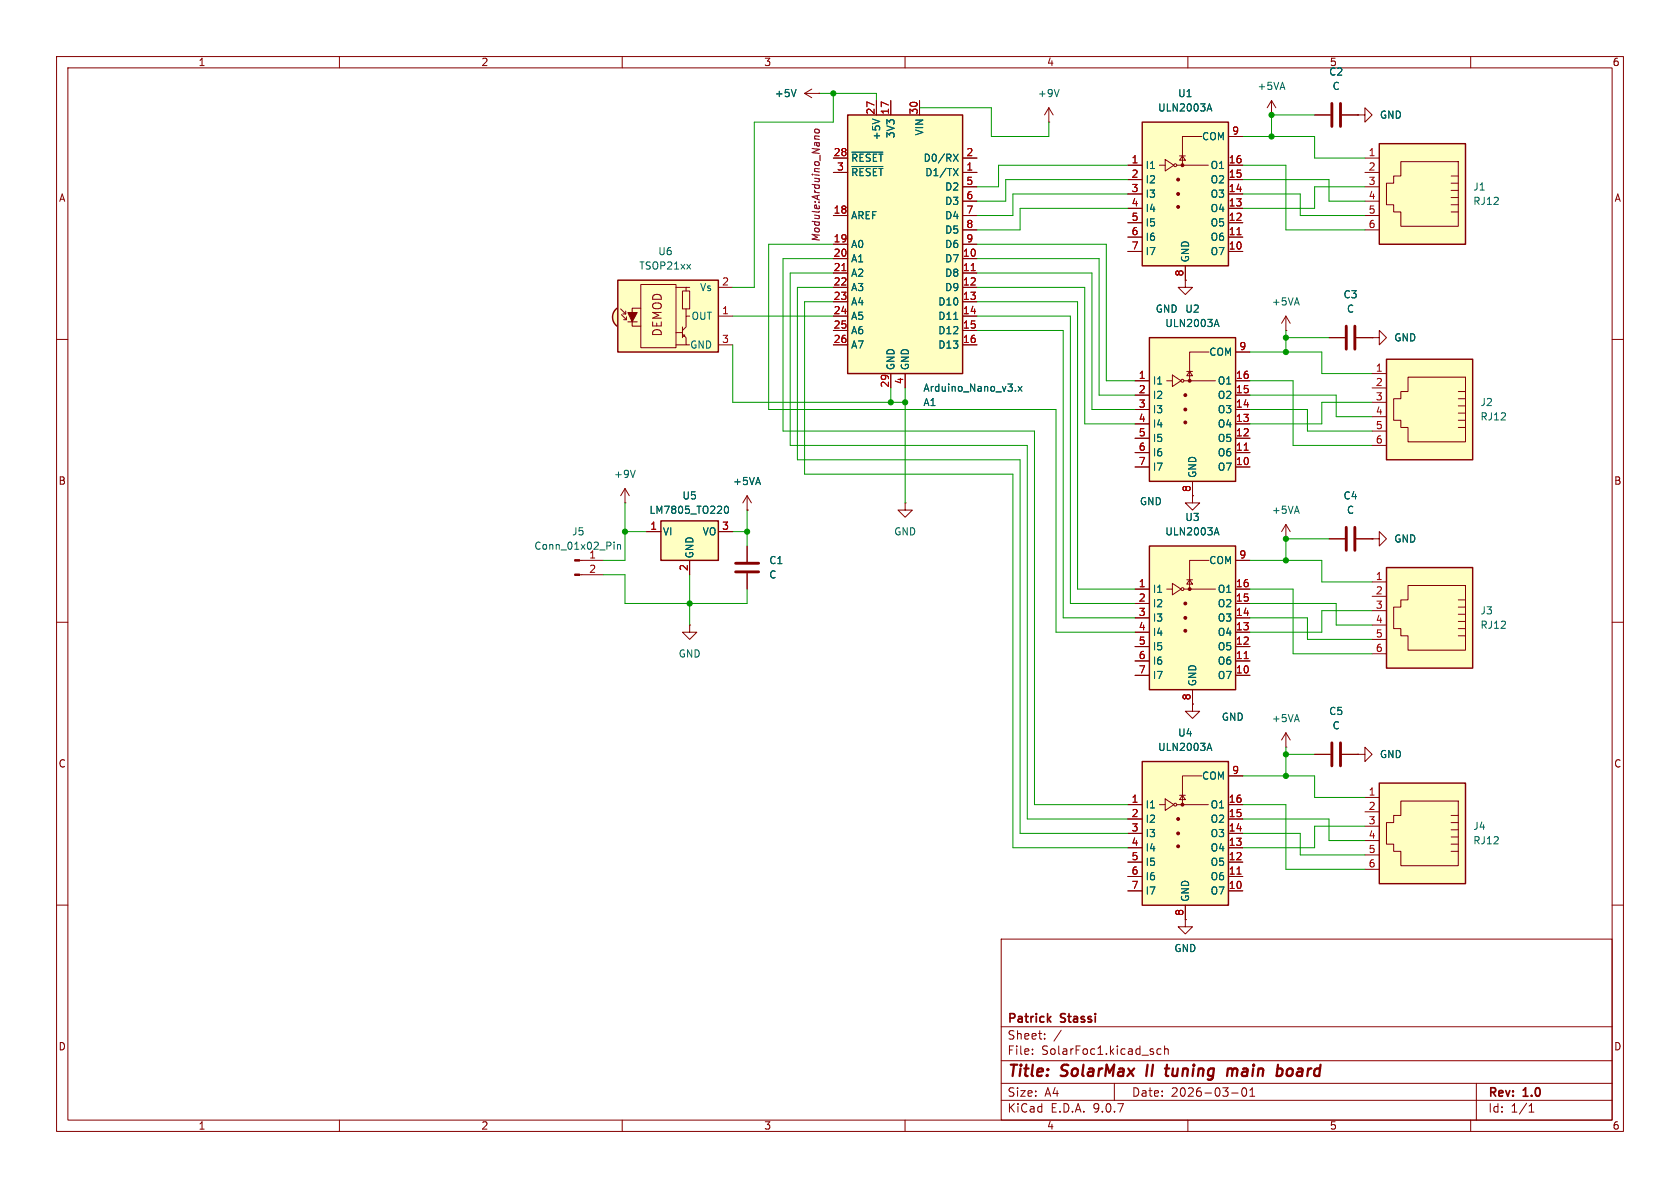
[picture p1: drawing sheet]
<svg xmlns="http://www.w3.org/2000/svg" width="297mm" height="210mm" viewBox="0 0 297 210" stroke-linecap="round" stroke-linejoin="round" font-family="sans-serif">
<g fill="none" stroke="#840000" stroke-width=".18">
<path d="M10 10h277v190h-277zM12 12h273v186h-273zM60 10v2M110 10v2M160 10v2M210 10v2M224.8 17.8l-.8 1.3M224.8 17.8l.8 1.3M224.8 17.8v2.5M260 10v2M224.8 20.3h.1M232.4 20.3h2.8"/>
<path d="M237.2 20.3h2.8M10 60h2M285 60h2M10 110h2M285 110h2M240 133.4h1.3v-1.3l1.3 1.3-1.3 1.2v-1.2M240 133.4h.1M10 160h2M177 166h108v32h-108zM285 160h2M60 198v2M110 198v2"/>
<path d="M160 198v2M177 194.5h108M177 191.5h108M177 187.5h108M177 181.5h108M182.5 186.3v.1M182.5 185.5v.1M184.7 183.6v.1M184.7 182.8v.1M187.6 182.1l-1.3 2M197 191.5v3M205.2 185.5l-.4-.1-.3 .3v.4l.2 .2h.5"/>
<path d="M205.9 185.5l.2-.1 .4 .1v.9M205.9 184.9v1.5M210 198v2M217.7 193.2h1.2M219.7 192.4l.2-.1a.81 .81 0 0 1 .6 .6 .81 .81 0 0 1-.3 .8l-.2 .1a.81 .81 0 0 1-.3-1.4zM221 193.8h.8M221 192.7l.4-.4v1.5M260 198v2M261 191.5v6.5M270.3 196.6h.9M270.3 195.5l.4-.4v1.5"/>
</g>
<path d="M202.9 188.2l-.3 2M205.9 188.9h.8M206.2 190.1l.3 .1M206.3 188.2l-.2 1.7M217.4 188.9l.4 .1 .1 .2M217.9 189.2l-.1 1M218.7 189a.5 .5 0 0 0-.8 .2M228.2 188.9a.62 .62 0 0 0-.7 .4v.7a.52 .52 0 0 0 .8 .1" fill="none" stroke="#840000" stroke-width=".4"/>
<path d="M185.8 179.7l-.6 .6M185.3 180.1l.5 .6" fill="none" stroke="#840000" stroke-width=".3"/>
<path d="M235.5 18.3v4.1M237 18.3v4.1" fill="none" stroke="#840000" stroke-width=".51"/>
<path d="M201.9 134.6h15.3v25.4h-15.3z" fill="#ffffc2"/>
<path d="M201.9 134.6h15.3v25.4h-15.3z" fill="none" stroke="#840000" stroke-width=".25"/>
<g fill="none" stroke="#840000" stroke-width=".18">
<path d="M212.5 137.2h-3.5v5M217.2 137.2h2.5M199.4 142.2h2.5M199.4 144.8h2.5M199.4 147.3h2.5M199.4 149.9h2.5M199.4 152.4h2.5M199.4 154.9h2.5M199.4 157.5h2.5M205 142.2h1M206 141.2l1.5 1-1.5 1.1zM208 142.2h5.6"/>
<path d="M208.5 140.6h1M209 140.6l.5 .8h-1zM217.2 142.2h2.5M217.2 144.8h2.5M217.2 147.3h2.5M217.2 149.9h2.5M217.2 152.4h2.5M217.2 154.9h2.5M217.2 157.5h2.5M209.5 160v2.6"/>
<circle cx="207.8" cy="142.2" r=".25"/>
</g>
<g fill="#840000" stroke="#840000" stroke-width=".18">
<circle cx="208.3" cy="144.8" r=".25"/>
<circle cx="208.3" cy="147.3" r=".25"/>
<circle cx="208.3" cy="149.6" r=".25"/>
<circle cx="209" cy="142.2" r=".25"/>
</g>
<path d="M218.7 154.5h.7" fill="none" stroke="#a90000" stroke-width=".18"/>
<path d="M213.5 132.3h.6M213.8 131.4l.4 1.3" fill="none" stroke="#006464" stroke-width=".18"/>
<path d="M243.8 138.4h15.3v17.8h-15.3z" fill="#ffffc2"/>
<g fill="none" stroke="#840000" stroke-width=".18">
<path d="M209.5 49.5v1.3h1.3l-1.3 1.3-1.2-1.3h1.2M209.5 49.5h.1M160 88.9v1.3h1.3l-1.3 1.2-1.3-1.2h1.3M160 88.9h.1M241.3 153.7h2.5M241.3 151.1h2.5M241.3 148.6h2.5M241.3 146.1h2.5M241.3 143.5h2.5M241.3 141h2.5M247.6 141.6h10.2v11.4h-10.2v-2.5h-1.2v-1.3h-1.3v-3.8h1.3v-1.3h1.2zM256.5 149.2h1.3"/>
<path d="M256.5 148h1.3M256.5 146.7h1.3M256.5 145.4h1.3M256.5 144.1h1.3M256.5 150.5h1.3"/>
</g>
<path d="M243.8 138.4h15.3v17.8h-15.3z" fill="none" stroke="#840000" stroke-width=".25"/>
<path d="M203.2 59.7h15.2v25.4h-15.2z" fill="#ffffc2"/>
<path d="M203.2 59.7h15.2v25.4h-15.2z" fill="none" stroke="#840000" stroke-width=".25"/>
<g fill="none" stroke="#840000" stroke-width=".18">
<path d="M200.7 67.3h2.5M200.7 69.9h2.5M200.7 72.4h2.5M200.7 74.9h2.5M200.7 77.5h2.5M206.2 67.3h1.1M207.3 66.3l1.5 1-1.5 1zM209.3 67.3h5.6M209.8 65.7h1M210.3 65.7l.5 .7h-1zM213.7 62.2h-3.4v5.1M218.4 67.3h2.6"/>
<path d="M218.4 69.9h2.6M218.4 72.4h2.6M218.4 74.9h2.6M218.4 77.5h2.6M218.4 62.2h2.6M200.7 80h2.5M200.7 82.6h2.5M210.8 85.1v2.5M218.4 80h2.6M218.4 82.6h2.6"/>
<circle cx="209" cy="67.3" r=".25"/>
</g>
<g fill="#840000" stroke="#840000" stroke-width=".18">
<circle cx="209.5" cy="69.8" r=".25"/>
<circle cx="209.5" cy="72.4" r=".25"/>
<circle cx="209.5" cy="74.7" r=".25"/>
<circle cx="210.3" cy="67.3" r=".25"/>
</g>
<path d="M220 79.6h.7" fill="none" stroke="#a90000" stroke-width=".18"/>
<path d="M214.8 57.4h.6M215.1 56.5l.4 1.2" fill="none" stroke="#006464" stroke-width=".18"/>
<path d="M149.9 20.3h20.3v45.7h-20.3z" fill="#ffffc2"/>
<path d="M149.9 20.3h20.3v45.7h-20.3z" fill="none" stroke="#840000" stroke-width=".25"/>
<g fill="none" stroke="#840000" stroke-width=".18">
<path d="M154.9 17.8v2.5M157.5 17.8v2.5M162.6 17.8v2.5M147.3 27.9h2.6M147.3 30.5h2.6M147.3 38.1h2.6M170.2 27.9h2.5M170.2 30.5h2.5M170.2 33h2.5M170.2 35.6h2.5M170.2 38.1h2.5M147.3 43.2h2.6"/>
<path d="M147.3 45.7h2.6M147.3 48.3h2.6M147.3 50.8h2.6M147.3 53.3h2.6M147.3 55.9h2.6M147.3 58.4h2.6M170.2 40.6h2.5M170.2 43.2h2.5M170.2 45.7h2.5M170.2 48.3h2.5M170.2 50.8h2.5M170.2 53.3h2.5"/>
<path d="M170.2 55.9h2.5M170.2 58.4h2.5M147.3 61h2.6M157.5 66v2.6M160 66v2.6M170.2 61h2.5M132.1 96.5v2.8M132.1 101.3v2.8"/>
</g>
<path d="M150.6 26.9h5.5M150.6 29.4h5.5M154.2 21l1.3 .5M168.5 27.2l.9 1.3M168.5 29.8l.9 1.3M169.4 27.2l-.9 1.3M169.4 29.8l-.9 1.3M168.6 56.5h.7M179.5 69v.2M180 68.3l.7 .9M180.7 68.3l-.7 .9" fill="none" stroke="#006464" stroke-width=".18"/>
<path d="M148.8 47.8h.8M171.7 47.8h.7" fill="none" stroke="#a90000" stroke-width=".18"/>
<path d="M144 24.5l.9 .2M144.1 22.9l.1-.1 .5 .1 .2 .2-.1 .3-.2 .1-.5-.1-.1-.2zM144.9 24.1h-.8l-.1 .3 .1 .2" fill="none" stroke="#840084" stroke-width=".18"/>
<path d="M130 99.6h4.1M130 101.1h4.1" fill="none" stroke="#840000" stroke-width=".51"/>
<path d="M245.1 100.3h15.2v17.8h-15.2z" fill="#ffffc2"/>
<g fill="none" stroke="#840000" stroke-width=".18">
<path d="M132.1 90.2h.1M132.1 87.6l-.8 1.3M132.1 87.6l.7 1.3M132.1 87.6v2.6M242.6 115.6h2.5M242.6 113h2.5M242.6 110.5h2.5M242.6 108h2.5M242.6 105.4h2.5M242.6 102.9h2.5M248.9 103.5h10.2v11.4h-10.2v-2.5h-1.3v-1.3h-1.2v-3.8h1.2v-1.3h1.3zM257.8 111.1h1.3"/>
<path d="M257.8 109.9h1.3M257.8 108.6h1.3M257.8 107.3h1.3M257.8 106h1.3M257.8 112.4h1.3M210.8 124.5v1.2h1.3l-1.3 1.3-1.3-1.3h1.3M210.8 124.5h.1"/>
</g>
<path d="M245.1 100.3h15.2v17.8h-15.2z" fill="none" stroke="#840000" stroke-width=".25"/>
<path d="M201.9 21.6h15.3v25.4h-15.3z" fill="#ffffc2"/>
<path d="M201.9 21.6h15.3v25.4h-15.3z" fill="none" stroke="#840000" stroke-width=".25"/>
<g fill="none" stroke="#840000" stroke-width=".18">
<path d="M185.4 19.1l-.7 1.2M185.4 19.1l.8 1.2M185.4 19.1v2.5M185.4 21.6h.1M199.4 29.2h2.5M199.4 31.8h2.5M199.4 34.3h2.5M199.4 36.8h2.5M199.4 39.4h2.5M205 29.2h1M206 28.2l1.5 1-1.5 1zM208 29.2h5.6"/>
<path d="M208.5 27.6h1M209 27.6l.5 .7h-1zM212.5 24.1h-3.5v5.1M217.2 29.2h2.5M217.2 31.8h2.5M217.2 34.3h2.5M217.2 36.8h2.5M217.2 39.4h2.5M217.2 24.1h2.5M199.4 41.9h2.5M199.4 44.5h2.5M209.5 47v2.5"/>
<path d="M217.2 41.9h2.5M217.2 44.5h2.5"/>
<circle cx="207.8" cy="29.2" r=".25"/>
</g>
<g fill="#840000" stroke="#840000" stroke-width=".18">
<circle cx="208.3" cy="31.7" r=".25"/>
<circle cx="208.3" cy="34.3" r=".25"/>
<circle cx="208.3" cy="36.6" r=".25"/>
<circle cx="209" cy="29.2" r=".25"/>
</g>
<path d="M218.7 41.5h.7" fill="none" stroke="#a90000" stroke-width=".18"/>
<path d="M187.2 15.8l-.4 1.3M213.5 19.3h.6M213.8 18.4l.4 1.2" fill="none" stroke="#006464" stroke-width=".18"/>
<path d="M243.8 25.4h15.3v17.8h-15.3z" fill="#ffffc2"/>
<g fill="none" stroke="#840000" stroke-width=".18">
<path d="M240 20.3h1.3v-1.2l1.3 1.2-1.3 1.3v-1.3M240 20.3h.1M241.3 38.1h2.5M241.3 35.6h2.5M241.3 33h2.5M241.3 30.5h2.5M241.3 27.9h2.5M247.6 28.6h10.2v11.4h-10.2v-2.5h-1.2v-1.3h-1.3v-3.8h1.3v-1.3h1.2zM256.5 36.2h1.3M256.5 34.9h1.3M256.5 33.7h1.3M256.5 32.4h1.3"/>
<path d="M256.5 31.1h1.3M256.5 37.5h1.3M241.3 40.6h2.5M227.3 132.1h.1M227.3 129.5l-.7 1.3M227.3 129.5l.8 1.3M227.3 129.5v2.6M232.4 133.4h2.8M237.2 133.4h2.8M209.5 162.6v1.2h1.3l-1.3 1.3-1.2-1.3h1.2M209.5 162.6h.1"/>
</g>
<path d="M243.8 25.4h15.3v17.8h-15.3z" fill="none" stroke="#840000" stroke-width=".25"/>
<path d="M235.5 131.3v4.1M237 131.3v4.1" fill="none" stroke="#840000" stroke-width=".51"/>
<path d="M203.2 96.5h15.2v25.4h-15.2z" fill="#ffffc2"/>
<path d="M203.2 96.5h15.2v25.4h-15.2z" fill="none" stroke="#840000" stroke-width=".25"/>
<g fill="none" stroke="#840000" stroke-width=".18">
<path d="M210.8 87.6v1.3h1.3l-1.3 1.3-1.3-1.3h1.3M210.8 87.6h.1M213.7 99.1h-3.4v5M218.4 99.1h2.6M200.7 104.1h2.5M200.7 106.7h2.5M200.7 109.2h2.5M200.7 111.8h2.5M200.7 114.3h2.5M200.7 116.8h2.5M200.7 119.4h2.5M206.2 104.1h1.1"/>
<path d="M207.3 103.1l1.5 1-1.5 1.1zM209.3 104.1h5.6M209.8 102.5h1M210.3 102.5l.5 .8h-1zM218.4 104.1h2.6M218.4 106.7h2.6M218.4 109.2h2.6M218.4 111.8h2.6M218.4 114.3h2.6M218.4 116.8h2.6M218.4 119.4h2.6M210.8 121.9v2.6"/>
<circle cx="209" cy="104.1" r=".25"/>
</g>
<g fill="#840000" stroke="#840000" stroke-width=".18">
<circle cx="209.5" cy="106.7" r=".25"/>
<circle cx="209.5" cy="109.2" r=".25"/>
<circle cx="209.5" cy="111.5" r=".25"/>
<circle cx="210.3" cy="104.1" r=".25"/>
</g>
<path d="M220 116.4h.7" fill="none" stroke="#a90000" stroke-width=".18"/>
<path d="M214.8 94.2h.6M215.1 93.3l.4 1.3" fill="none" stroke="#006464" stroke-width=".18"/>
<path d="M108.8 54.7l.3-.2 1.2 1.6-1.2 1.6a1.97 1.97 0 0 1-.3-3z" fill="#ffffc2" stroke="#ffffc2" stroke-width=".18"/>
<path d="M109.2 49.5h17.8v12.7h-17.8z" fill="#ffffc2"/>
<path d="M109.1 54.5a1.97 1.97 0 0 0 0 3.2M109.2 49.5h17.8v12.7h-17.8z" fill="none" stroke="#840000" stroke-width=".25"/>
<g fill="none" stroke="#840000" stroke-width=".18">
<path d="M109.7 54.6l.9 .9M109.9 55.6l.8 .9M110.1 55.5h.5M110.2 56.5h.5M110.6 55v.5M110.7 56v.5M111 56.9h1.6M113.3 50.3h6.2v11.2h-6.2zM113.3 54.5h-1.5v3.2h1.5M119.5 50.8h1.8M119.5 58.8h1.1M120.6 51.4h1.3v3.2h-1.3z"/>
<path d="M120.6 59.1l.7 .6v1.3h.6M120.6 57.8v1.9M121 59.2v.2h-.2M121.3 54.6v1.3M121.9 55.9h-.6v1.9l-.7 .6M121.9 50.8h-.6v.6M127 50.8h2.5M127 55.9h2.5M119.5 61h1.8M127 61h2.5M110.5 88.9h.1M110.5 86.4l-.8 1.2"/>
<path d="M110.5 86.4l.8 1.2M110.5 86.4v2.5"/>
</g>
<path d="M111 55.2h1.6l-.8 1.7z" fill="#840000" stroke="#840000" stroke-width=".18"/>
<path d="M121.4 46.7l.7 .9M122.1 46.7l-.7 .9M112.3 83.1l-.4 1.3" fill="none" stroke="#006464" stroke-width=".18"/>
<path d="M116.8 92.1h10.2v7h-10.2z" fill="#ffffc2"/>
<path d="M116.8 92.1h10.2v7h-10.2z" fill="none" stroke="#840000" stroke-width=".25"/>
<path d="M114.3 94h2.5M121.9 99.1v2.5M127 94h2.5" fill="none" stroke="#840000" stroke-width=".18"/>
<path d="M128.2 89.5h.2a.68 .68 0 0 1 .4 .6 .68 .68 0 0 1-.4 .6 .84 .84 0 0 1-.2-1.2z" fill="none" stroke="#006464" stroke-width=".18"/>
<path d="M245.1 63.5h15.2v17.8h-15.2z" fill="#ffffc2"/>
<g fill="none" stroke="#840000" stroke-width=".18">
<path d="M142.2 16.5l1.3 .8M142.2 16.5h2.6M143.5 15.7l-1.3 .8M144.8 16.5h.1M154.9 17.8v2.5M157.5 17.8v2.5M162.6 17.8v2.5M147.3 27.9h2.6M147.3 30.5h2.6M147.3 38.1h2.6M170.2 27.9h2.5M170.2 30.5h2.5"/>
<path d="M170.2 33h2.5M170.2 35.6h2.5M170.2 38.1h2.5M199.4 29.2h2.5M199.4 31.8h2.5M199.4 34.3h2.5M199.4 36.8h2.5M199.4 39.4h2.5M217.2 29.2h2.5M217.2 31.8h2.5M217.2 34.3h2.5M217.2 36.8h2.5"/>
<path d="M217.2 39.4h2.5M217.2 24.1h2.5M232.4 20.3h2.8M237.2 20.3h2.8M240 20.3h.1M147.3 43.2h2.6M147.3 45.7h2.6M147.3 48.3h2.6M147.3 50.8h2.6M147.3 53.3h2.6M147.3 55.9h2.6M147.3 58.4h2.6"/>
<path d="M170.2 40.6h2.5M170.2 43.2h2.5M170.2 45.7h2.5M170.2 48.3h2.5M170.2 50.8h2.5M170.2 53.3h2.5M170.2 55.9h2.5M170.2 58.4h2.5M199.4 41.9h2.5M199.4 44.5h2.5M209.5 49.5h.1M209.5 47v2.5"/>
<path d="M217.2 41.9h2.5M217.2 44.5h2.5M227.3 58.4h.1M227.3 55.9v2.5M227.3 55.9l-.7 1.3M227.3 55.9l.8 1.3M234.9 59.7h2.8M239.8 59.7h2.8M242.6 59.7h1.2v-1.3l1.3 1.3-1.3 1.3v-1.3M242.6 59.7h.1M147.3 61h2.6M157.5 66v2.6"/>
<path d="M160 66v2.6M170.2 61h2.5M200.7 67.3h2.5M200.7 69.9h2.5M200.7 72.4h2.5M200.7 74.9h2.5M200.7 77.5h2.5M218.4 67.3h2.6M218.4 69.9h2.6M218.4 72.4h2.6M218.4 74.9h2.6M218.4 77.5h2.6"/>
<path d="M218.4 62.2h2.6M242.6 78.7h2.5M242.6 76.2h2.5M242.6 73.7h2.5M242.6 71.1h2.5M242.6 68.6h2.5M242.6 66h2.5M248.9 66.7h10.2v11.4h-10.2v-2.5h-1.3v-1.3h-1.2v-3.8h1.2v-1.3h1.3zM257.8 74.3h1.3M257.8 73h1.3M257.8 71.8h1.3M257.8 70.5h1.3"/>
<path d="M257.8 69.2h1.3M257.8 75.6h1.3M102.5 99.1h4.2M114.3 94h2.5M121.9 99.1v2.5M127 94h2.5M132.1 90.2h.1M132.1 96.5v2.8M200.7 80h2.5M200.7 82.6h2.5M210.8 87.6h.1M210.8 85.1v2.5"/>
<path d="M218.4 99.1h2.6M218.4 80h2.6M218.4 82.6h2.6M227.3 95.3h.1M227.3 92.7l-.7 1.3M227.3 92.7l.8 1.3M227.3 92.7v2.6M234.9 95.3h2.8M239.8 95.3h2.8M242.6 95.3h1.2v-1.3l1.3 1.3-1.3 1.2v-1.2M242.6 95.3h.1M102.5 101.6h4.2"/>
<path d="M121.9 110.5v1.3h1.3l-1.3 1.2-1.3-1.2h1.3M121.9 110.5h.1M132.1 101.3v2.8M200.7 104.1h2.5M200.7 106.7h2.5M200.7 109.2h2.5M200.7 111.8h2.5M200.7 114.3h2.5M200.7 116.8h2.5M200.7 119.4h2.5M218.4 104.1h2.6M218.4 106.7h2.6"/>
<path d="M218.4 109.2h2.6M218.4 111.8h2.6M218.4 114.3h2.6M218.4 116.8h2.6M218.4 119.4h2.6M210.8 124.5h.1M210.8 121.9v2.6M217.2 137.2h2.5M232.4 133.4h2.8M237.2 133.4h2.8M240 133.4h.1M199.4 142.2h2.5"/>
<path d="M199.4 144.8h2.5M199.4 147.3h2.5M199.4 149.9h2.5M199.4 152.4h2.5M199.4 154.9h2.5M199.4 157.5h2.5M217.2 142.2h2.5M217.2 144.8h2.5M217.2 147.3h2.5M217.2 149.9h2.5M217.2 152.4h2.5M217.2 154.9h2.5"/>
<path d="M217.2 157.5h2.5M209.5 162.6h.1M209.5 160v2.6"/>
</g>
<path d="M245.1 63.5h15.2v17.8h-15.2z" fill="none" stroke="#840000" stroke-width=".25"/>
<g fill="#840000" stroke="#840000" stroke-width=".18">
<path d="M101.6 98.9h.9v.3h-.9z"/>
<path d="M101.6 101.5h.9v.2h-.9z"/>
</g>
<g fill="none" stroke="#006464" stroke-width=".18">
<path d="M140.7 15.8l-.4 1.3M213.5 19.3h.6M213.8 18.4l.4 1.2M150.6 26.9h5.5M150.6 29.4h5.5M154.2 21l1.3 .5M168.5 27.2l.9 1.3M168.5 29.8l.9 1.3M169.4 27.2l-.9 1.3M169.4 29.8l-.9 1.3M168.6 56.5h.7M214.8 57.4h.6"/>
<path d="M215.1 56.5l.4 1.2M179.5 69v.2M180 68.3l.7 .9M180.7 68.3l-.7 .9M108.6 95.8v.2M108.6 96.3v.8M109.2 96.3v.8M109.2 96.4l.1-.1h.3l.1 .8M128.2 89.5h.2a.68 .68 0 0 1 .4 .6 .68 .68 0 0 1-.4 .6 .84 .84 0 0 1-.2-1.2zM214.8 94.2h.6M215.1 93.3l.4 1.3M213.5 132.3h.6"/>
<path d="M213.8 131.4l.4 1.3"/>
</g>
<path d="M238 57.7v4M239.5 57.7v4M238 93.2v4.1M239.5 93.2v4.1" fill="none" stroke="#840000" stroke-width=".51"/>
<g fill="none" stroke="#009600" stroke-width=".18">
<path d="M144.8 16.5h10.1v1.3M147.3 16.5v5.1h-14v29.2h-3.8M162.6 17.8v1.3h12.7v5h10.1v-2.5M199.4 31.8h-21.6v3.8h-5.1M199.4 36.8h-19.1v3.8h-7.6M199.4 34.3h-20.3v3.8h-6.4M199.4 29.2h-22.9v3.8h-3.8M219.7 34.3h10.2v3.8h11.4M219.7 31.8h15.2v3.8h6.4M219.7 29.2h7.6v11.4h14M219.7 24.1h12.7v3.8h8.9M232.4 20.3h-7.6v3.8"/>
<path d="M241.3 33h-8.9v3.8h-12.7M129.5 55.9h17.8M147.3 50.8h-6.3v30.5h39.3v66h19.1M147.3 45.7h-8.9v30.5h44.5v66h16.5M147.3 48.3h-7.6v30.4h41.9v66.1h17.8M147.3 53.3h-5.1v30.5h36.9v66.1h20.3M147.3 43.2h-11.4v29.2h50.8v39.4h14M172.7 50.8h19.1v24.1h8.9M172.7 45.7h21.6v24.2h6.4M172.7 58.4h15.3v50.8h12.7M172.7 48.3h20.3v24.1h7.7M172.7 55.9h16.5v50.8h11.5"/>
<path d="M172.7 53.3h17.8v50.8h10.2M172.7 43.2h22.9v24.1h5.1M227.3 58.4v3.8M227.3 59.7h7.6M129.5 61v10.1h30.5M157.5 68.6v2.5M160 68.6v20.3M221 67.3h7.6v11.4h14M221 69.9h15.2v3.8h6.4M221 62.2h12.7v3.8h8.9M221 72.4h10.1v3.8h11.5M242.6 71.1h-8.9v3.8h-12.7"/>
<path d="M110.5 88.9v10.2h-3.8M110.5 94h3.8M129.5 94h2.6M132.1 90.2v6.3M221 99.1h12.7v3.8h8.9M234.9 95.3h-7.6v3.8M106.7 101.6h3.8v5.1h21.6v-2.6M121.9 101.6v8.9M221 109.2h10.1v3.8h11.5M221 106.7h15.2v3.8h6.4M221 104.1h7.6v11.5h14M242.6 108h-8.9v3.8h-12.7"/>
<path d="M219.7 137.2h12.7v3.8h8.9M227.3 132.1v5.1M227.3 133.4h5.1M219.7 147.3h10.2v3.8h11.4M219.7 142.2h7.6v11.5h14M219.7 144.8h15.2v3.8h6.4M241.3 146.1h-8.9v3.8h-12.7"/>
</g>
<path d="M148.8 47.8h.8M171.7 47.8h.7M218.7 41.5h.7M220 79.6h.7M220 116.4h.7M218.7 154.5h.7" fill="none" stroke="#a90000" stroke-width=".18"/>
<path d="M144 24.5l.9 .2M144.1 22.9l.1-.1 .5 .1 .2 .2-.1 .3-.2 .1-.5-.1-.1-.2zM144.9 24.1h-.8l-.1 .3 .1 .2" fill="none" stroke="#840084" stroke-width=".18"/>
<g fill="#009600" stroke="#009600" stroke-width=".18">
<circle cx="224.8" cy="20.3" r=".46"/>
<circle cx="224.8" cy="24.1" r=".46"/>
<circle cx="227.3" cy="137.2" r=".46"/>
<circle cx="227.3" cy="133.4" r=".46"/>
<circle cx="160" cy="71.1" r=".46"/>
<circle cx="132.1" cy="94" r=".46"/>
<circle cx="121.9" cy="106.7" r=".46"/>
<circle cx="110.5" cy="94" r=".46"/>
<circle cx="227.3" cy="99.1" r=".46"/>
<circle cx="227.3" cy="95.3" r=".46"/>
<circle cx="227.3" cy="59.7" r=".46"/>
<circle cx="227.3" cy="62.2" r=".46"/>
<circle cx="147.3" cy="16.5" r=".46"/>
<circle cx="157.5" cy="71.1" r=".46"/>
</g>
<g font-size="2.8" fill="#840000">
<text x="178" y="190.9">Title:</text>
<text x="187.7" y="190.9">SolarMax</text>
<text x="203.5" y="190.9">II</text>
<text x="207.7" y="190.9">tuning</text>
<text x="219.4" y="190.9">main</text>
<text x="229" y="190.9">board</text>
</g>
<g font-size="2.1" fill="#840000">
<text x="117.2" y="59.6" transform="rotate(-90 117.2 59.6)">DEMOD</text>
<text x="178" y="184">Sheet:</text>
<text x="178" y="181.2">Patrick</text>
<text x="187.6" y="181.2">Stassi</text>
<text x="178" y="186.7">File:</text>
<text x="184.1" y="186.7">SolarFoc1.kicad_sch</text>
<text x="178" y="196.9">KiCad</text>
<text x="178" y="194.1">Size:</text>
<text x="184.7" y="194.1">A4</text>
<text x="185.7" y="196.9">E.D.A.</text>
<text x="193.3" y="196.9">9.0.7</text>
<text x="200" y="194.1">Date:</text>
<text x="207" y="194.1">2026-03-01</text>
<text x="263" y="194.3">Rev:</text>
<text x="263" y="196.9">Id:</text>
<text x="267.1" y="196.9">1/1</text>
<text x="269.4" y="194.3">1.0</text>
</g>
<g font-size="1.8" fill="#840000">
<text x="35" y="11.9">1</text>
<text x="85" y="11.9">2</text>
<text x="135" y="11.9">3</text>
<text x="185" y="11.9">4</text>
<text x="285" y="11.9">6</text>
<text x="10.3" y="35.9">A</text>
<text x="285.3" y="35.9">A</text>
<text x="10.3" y="85.9">B</text>
<text x="285.3" y="85.9">B</text>
<text x="10.3" y="135.9">C</text>
<text x="285.3" y="135.9">C</text>
<text x="10.3" y="185.9">D</text>
<text x="285.3" y="185.9">D</text>
<text x="35" y="199.9">1</text>
<text x="85" y="199.9">2</text>
<text x="135" y="199.9">3</text>
<text x="185" y="199.9">4</text>
<text x="235" y="199.9">5</text>
<text x="285" y="199.9">6</text>
</g>
<g font-size="1.8" fill="#006464">
<text x="235" y="11.9">5</text>
<text x="136.9" y="17.4">+5V</text>
<text x="183.4" y="17.4">+9V</text>
<text x="208.2" y="17.4">U1</text>
<text x="222.2" y="16.1">+5VA</text>
<text x="234.9" y="13.6">C2</text>
<text x="235.5" y="16.1">C</text>
<text x="204.6" y="19.9">ULN2003A</text>
<text x="243.8" y="21.2">GND</text>
<text x="150.4" y="28.8">~{RESET}</text>
<text x="155.8" y="24.9" transform="rotate(-90 155.8 24.9)">+5V</text>
<text x="158.3" y="24.5" transform="rotate(-90 158.3 24.5)">3V3</text>
<text x="163.2" y="28.8">D0/RX</text>
<text x="163.4" y="24.1" transform="rotate(-90 163.4 24.1)">VIN</text>
<text x="212.4" y="25">COM</text>
<text x="150.4" y="31.3">~{RESET}</text>
<text x="163.5" y="31.3">D1/TX</text>
<text x="167" y="33.9">D2</text>
<text x="202.4" y="30.1">I1</text>
<text x="202.4" y="32.6">I2</text>
<text x="202.4" y="35.2">I3</text>
<text x="213.9" y="30.1">O1</text>
<text x="213.9" y="32.6">O2</text>
<text x="213.9" y="35.2">O3</text>
<text x="260.4" y="33.9">J1</text>
<text x="150.4" y="39">AREF</text>
<text x="167" y="36.4">D3</text>
<text x="167" y="39">D4</text>
<text x="167" y="41.5">D5</text>
<text x="202.4" y="37.7">I4</text>
<text x="202.4" y="40.2">I5</text>
<text x="213.9" y="37.7">O4</text>
<text x="213.9" y="40.2">O5</text>
<text x="260.4" y="36.4">RJ12</text>
<text x="112.9" y="47.9">TSOP21xx</text>
<text x="116.3" y="45.3">U6</text>
<text x="150.4" y="44">A0</text>
<text x="150.4" y="46.6">A1</text>
<text x="167" y="44">D6</text>
<text x="167" y="46.6">D7</text>
<text x="202.4" y="42.8">I6</text>
<text x="202.4" y="45.3">I7</text>
<text x="210.4" y="46.5" transform="rotate(-90 210.4 46.5)">GND</text>
<text x="213.9" y="42.8">O6</text>
<text x="213.9" y="45.3">O7</text>
<text x="123.7" y="51.7">Vs</text>
<text x="150.4" y="49.1">A2</text>
<text x="150.4" y="51.7">A3</text>
<text x="167" y="49.1">D8</text>
<text x="167" y="51.7">D9</text>
<text x="237.4" y="52.9">C3</text>
<text x="122.2" y="56.7">OUT</text>
<text x="150.4" y="54.2">A4</text>
<text x="150.4" y="56.7">A5</text>
<text x="150.4" y="59.3">A6</text>
<text x="165.8" y="54.2">D10</text>
<text x="165.8" y="56.7">D11</text>
<text x="165.8" y="59.3">D12</text>
<text x="204.2" y="55.5">GND</text>
<text x="205.9" y="58">ULN2003A</text>
<text x="209.4" y="55.5">U2</text>
<text x="224.7" y="54.2">+5VA</text>
<text x="238" y="55.5">C</text>
<text x="121.9" y="61.8">GND</text>
<text x="150.4" y="61.8">A7</text>
<text x="158.3" y="65.5" transform="rotate(-90 158.3 65.5)">GND</text>
<text x="160.9" y="65.5" transform="rotate(-90 160.9 65.5)">GND</text>
<text x="165.8" y="61.8">D13</text>
<text x="213.7" y="63.1">COM</text>
<text x="246.4" y="60.6">GND</text>
<text x="163.1" y="72">A1</text>
<text x="163.1" y="69.4">Arduino_Nano_v3.x</text>
<text x="203.7" y="68.2">I1</text>
<text x="203.7" y="70.7">I2</text>
<text x="215.2" y="68.2">O1</text>
<text x="215.2" y="70.7">O2</text>
<text x="261.6" y="72">J2</text>
<text x="203.7" y="73.3">I3</text>
<text x="203.7" y="75.8">I4</text>
<text x="215.2" y="73.3">O3</text>
<text x="215.2" y="75.8">O4</text>
<text x="261.6" y="74.5">RJ12</text>
<text x="203.7" y="78.3">I5</text>
<text x="203.7" y="80.9">I6</text>
<text x="203.7" y="83.4">I7</text>
<text x="215.2" y="78.3">O5</text>
<text x="215.2" y="80.9">O6</text>
<text x="215.2" y="83.4">O7</text>
<text x="108.5" y="84.7">+9V</text>
<text x="120.5" y="88.5">U5</text>
<text x="129.5" y="86">+5VA</text>
<text x="201.4" y="89.5">GND</text>
<text x="211.7" y="84.6" transform="rotate(-90 211.7 84.6)">GND</text>
<text x="237.4" y="88.5">C4</text>
<text x="101" y="94.8">J5</text>
<text x="114.7" y="91">LM7805_TO220</text>
<text x="117.1" y="94.8">VI</text>
<text x="124.1" y="94.8">VO</text>
<text x="158" y="94.8">GND</text>
<text x="205.9" y="94.8">ULN2003A</text>
<text x="209.4" y="92.3">U3</text>
<text x="224.7" y="91">+5VA</text>
<text x="238" y="91">C</text>
<text x="94.4" y="97.4">Conn_01x02_Pin</text>
<text x="104.1" y="98.8">1</text>
<text x="122.8" y="98.8" transform="rotate(-90 122.8 98.8)">GND</text>
<text x="135.9" y="99.9">C1</text>
<text x="213.7" y="99.9">COM</text>
<text x="246.4" y="96.1">GND</text>
<text x="135.9" y="102.5">C</text>
<text x="203.7" y="105">I1</text>
<text x="203.7" y="107.5">I2</text>
<text x="215.2" y="105">O1</text>
<text x="215.2" y="107.5">O2</text>
<text x="203.7" y="110.1">I3</text>
<text x="203.7" y="112.6">I4</text>
<text x="215.2" y="110.1">O3</text>
<text x="215.2" y="112.6">O4</text>
<text x="261.6" y="108.8">J3</text>
<text x="261.6" y="111.4">RJ12</text>
<text x="119.9" y="116.4">GND</text>
<text x="203.7" y="115.2">I5</text>
<text x="203.7" y="117.7">I6</text>
<text x="215.2" y="115.2">O5</text>
<text x="215.2" y="117.7">O6</text>
<text x="203.7" y="120.2">I7</text>
<text x="211.7" y="121.4" transform="rotate(-90 211.7 121.4)">GND</text>
<text x="215.2" y="120.2">O7</text>
<text x="208.2" y="130.4">U4</text>
<text x="215.9" y="127.6">GND</text>
<text x="224.7" y="127.9">+5VA</text>
<text x="234.9" y="126.6">C5</text>
<text x="235.5" y="129.1">C</text>
<text x="204.6" y="132.9">ULN2003A</text>
<text x="243.8" y="134.2">GND</text>
<text x="202.4" y="143.1">I1</text>
<text x="212.4" y="138">COM</text>
<text x="213.9" y="143.1">O1</text>
<text x="202.4" y="145.6">I2</text>
<text x="202.4" y="148.2">I3</text>
<text x="213.9" y="145.6">O2</text>
<text x="213.9" y="148.2">O3</text>
<text x="260.4" y="146.9">J4</text>
<text x="260.4" y="149.5">RJ12</text>
<text x="202.4" y="150.7">I4</text>
<text x="202.4" y="153.3">I5</text>
<text x="202.4" y="155.8">I6</text>
<text x="213.9" y="150.7">O4</text>
<text x="213.9" y="153.3">O5</text>
<text x="213.9" y="155.8">O6</text>
<text x="202.4" y="158.3">I7</text>
<text x="210.4" y="159.5" transform="rotate(-90 210.4 159.5)">GND</text>
<text x="213.9" y="158.3">O7</text>
<text x="207.5" y="168.5">GND</text>
</g>
<g font-size="1.8" fill="#a90000">
<text x="154.7" y="20.4" transform="rotate(-90 154.7 20.4)">27</text>
<text x="157.2" y="20.4" transform="rotate(-90 157.2 20.4)">17</text>
<text x="162.3" y="20.4" transform="rotate(-90 162.3 20.4)">30</text>
<text x="217.7" y="23.9">9</text>
<text x="147.3" y="27.7">28</text>
<text x="170.7" y="27.7">2</text>
<text x="200" y="29">1</text>
<text x="217.1" y="29">16</text>
<text x="241.9" y="27.7">1</text>
<text x="147.9" y="30.2">3</text>
<text x="170.7" y="30.2">1</text>
<text x="170.7" y="32.8">5</text>
<text x="170.7" y="35.3">6</text>
<text x="200" y="31.5">2</text>
<text x="200" y="34">3</text>
<text x="217.1" y="31.5">15</text>
<text x="217.1" y="34">14</text>
<text x="241.9" y="35.3">4</text>
<text x="241.9" y="32.8">3</text>
<text x="241.9" y="30.2">2</text>
<text x="147.3" y="37.8">18</text>
<text x="170.7" y="37.8">7</text>
<text x="170.7" y="40.4">8</text>
<text x="200" y="36.6">4</text>
<text x="200" y="39.1">5</text>
<text x="200" y="41.7">6</text>
<text x="217.1" y="36.6">13</text>
<text x="217.1" y="39.1">12</text>
<text x="217.1" y="41.7">11</text>
<text x="241.9" y="40.4">6</text>
<text x="241.9" y="37.8">5</text>
<text x="147.3" y="42.9">19</text>
<text x="147.3" y="45.5">20</text>
<text x="170.1" y="45.5">10</text>
<text x="170.7" y="42.9">9</text>
<text x="200" y="44.2">7</text>
<text x="217.1" y="44.2">10</text>
<text x="127.6" y="50.5">2</text>
<text x="147.3" y="48">21</text>
<text x="147.3" y="50.5">22</text>
<text x="147.3" y="53.1">23</text>
<text x="170.1" y="48">11</text>
<text x="170.1" y="50.5">12</text>
<text x="170.1" y="53.1">13</text>
<text x="209.3" y="49" transform="rotate(-90 209.3 49)">8</text>
<text x="127.6" y="55.6">1</text>
<text x="147.3" y="55.6">24</text>
<text x="147.3" y="58.2">25</text>
<text x="170.1" y="55.6">14</text>
<text x="170.1" y="58.2">15</text>
<text x="127.6" y="60.7">3</text>
<text x="147.3" y="60.7">26</text>
<text x="170.1" y="60.7">16</text>
<text x="219" y="62">9</text>
<text x="243.1" y="65.8">1</text>
<text x="157.2" y="68.6" transform="rotate(-90 157.2 68.6)">29</text>
<text x="159.8" y="68" transform="rotate(-90 159.8 68)">4</text>
<text x="201.2" y="67.1">1</text>
<text x="201.2" y="69.6">2</text>
<text x="218.4" y="67.1">16</text>
<text x="218.4" y="69.6">15</text>
<text x="243.1" y="70.9">3</text>
<text x="243.1" y="68.3">2</text>
<text x="201.2" y="72.1">3</text>
<text x="201.2" y="74.7">4</text>
<text x="201.2" y="77.2">5</text>
<text x="218.4" y="72.1">14</text>
<text x="218.4" y="74.7">13</text>
<text x="218.4" y="77.2">12</text>
<text x="243.1" y="75.9">5</text>
<text x="243.1" y="73.4">4</text>
<text x="201.2" y="79.8">6</text>
<text x="201.2" y="82.3">7</text>
<text x="218.4" y="79.8">11</text>
<text x="218.4" y="82.3">10</text>
<text x="243.1" y="78.5">6</text>
<text x="210.6" y="87.1" transform="rotate(-90 210.6 87.1)">8</text>
<text x="114.9" y="93.7">1</text>
<text x="127.6" y="93.7">3</text>
<text x="104.1" y="101.3">2</text>
<text x="121.7" y="101" transform="rotate(-90 121.7 101)">2</text>
<text x="219" y="98.8">9</text>
<text x="201.2" y="103.9">1</text>
<text x="201.2" y="106.4">2</text>
<text x="218.4" y="103.9">16</text>
<text x="218.4" y="106.4">15</text>
<text x="243.1" y="107.7">3</text>
<text x="243.1" y="105.2">2</text>
<text x="243.1" y="102.6">1</text>
<text x="201.2" y="109">3</text>
<text x="201.2" y="111.5">4</text>
<text x="218.4" y="109">14</text>
<text x="218.4" y="111.5">13</text>
<text x="243.1" y="112.8">5</text>
<text x="243.1" y="110.2">4</text>
<text x="201.2" y="114">5</text>
<text x="201.2" y="116.6">6</text>
<text x="201.2" y="119.1">7</text>
<text x="218.4" y="114">12</text>
<text x="218.4" y="116.6">11</text>
<text x="218.4" y="119.1">10</text>
<text x="243.1" y="115.3">6</text>
<text x="210.6" y="123.9" transform="rotate(-90 210.6 123.9)">8</text>
<text x="217.7" y="136.9">9</text>
<text x="200" y="142">1</text>
<text x="217.1" y="142">16</text>
<text x="241.9" y="143.3">2</text>
<text x="241.9" y="140.7">1</text>
<text x="200" y="144.5">2</text>
<text x="200" y="147.1">3</text>
<text x="200" y="149.6">4</text>
<text x="217.1" y="144.5">15</text>
<text x="217.1" y="147.1">14</text>
<text x="217.1" y="149.6">13</text>
<text x="241.9" y="148.3">4</text>
<text x="241.9" y="145.8">3</text>
<text x="200" y="152.1">5</text>
<text x="200" y="154.7">6</text>
<text x="217.1" y="152.1">12</text>
<text x="217.1" y="154.7">11</text>
<text x="241.9" y="153.4">6</text>
<text x="241.9" y="150.9">5</text>
<text x="200" y="157.2">7</text>
<text x="209.3" y="162" transform="rotate(-90 209.3 162)">8</text>
<text x="217.1" y="157.2">10</text>
</g>
<text font-size="1.8" fill="#840084" x="145.1" y="42.8" transform="rotate(-90 145.1 42.8)">Module:Arduino_Nano</text>
</svg>
